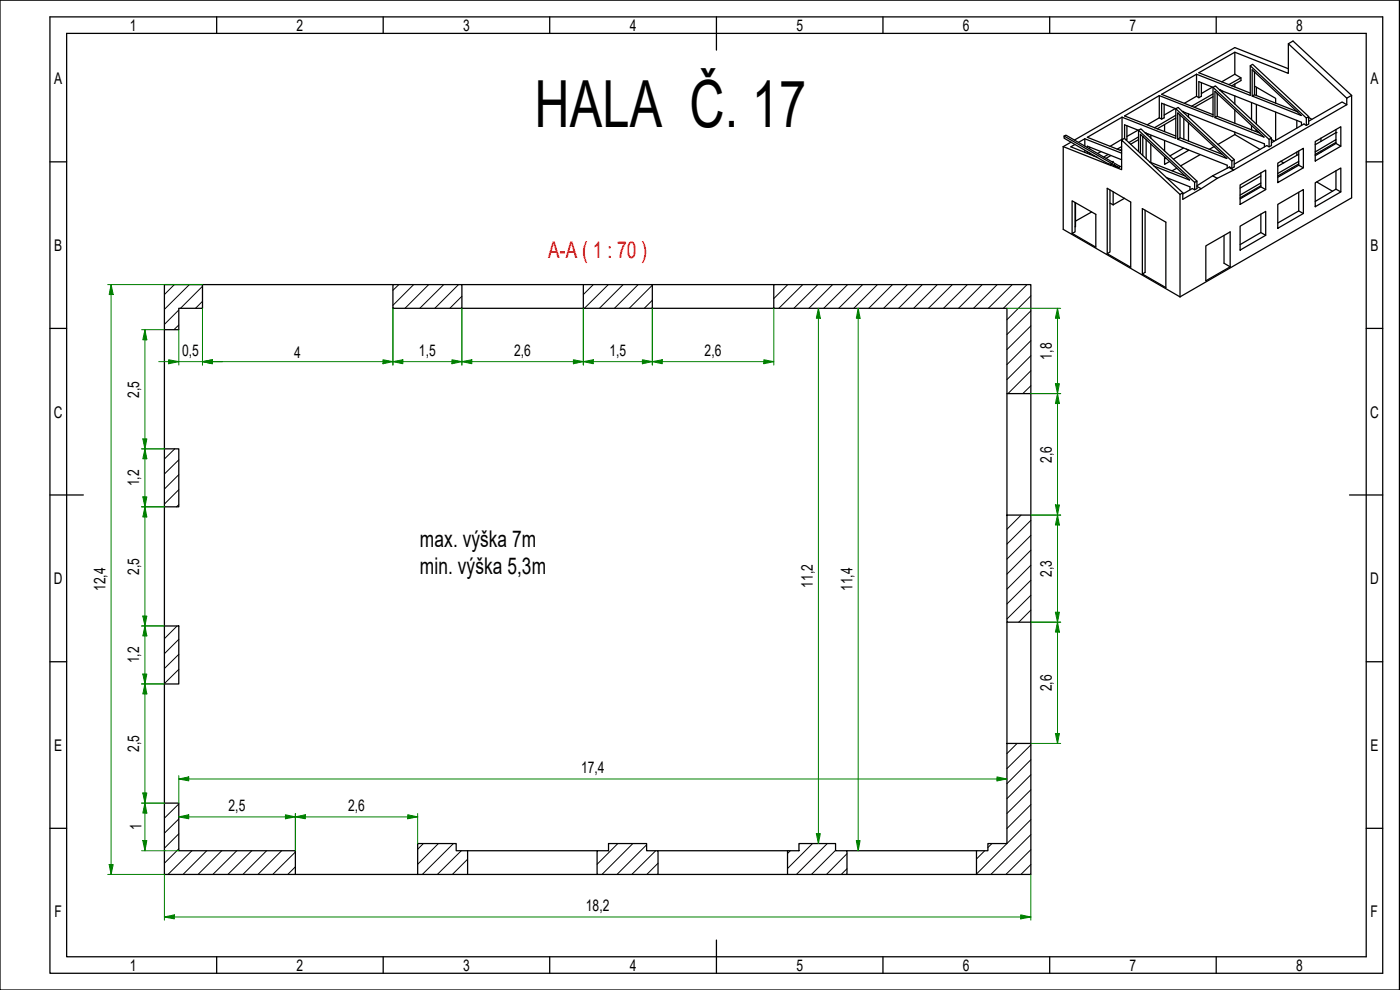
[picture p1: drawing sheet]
<svg xmlns="http://www.w3.org/2000/svg" width="420mm" height="297mm" viewBox="0 0 420 297" stroke-linecap="round" stroke-linejoin="round" font-family="sans-serif">
<g fill="none" stroke="#000" stroke-width=".3">
<path d="M52.3 85.4l-3 3M53.7 97.5l-1.5 1.4M53.7 93l-4.4 4.3M56.8 85.4l-7.5 7.4M60.8 90.4l-2.1 2.1M60.8 85.9l-6.6 6.6M119.7 85.4l-1.8 1.7M124.1 85.4l-6.2 6.2M128.7 85.4l-7.2 7.1M133.2 85.4l-7.2 7.1M137.6 85.4l-7.1 7.1M138.6 88.9l-3.6 3.6"/>
<path d="M178.1 85.4l-3 3M182.6 85.4l-7.2 7.1M187 85.4l-7.1 7.1M191.5 85.4l-7.1 7.1M195.8 90.1l-2.4 2.4M195.8 85.6l-7 6.9M236.4 85.4l-4.2 4.2M240.9 85.4l-7.2 7.1M245.4 85.4l-7.1 7.1M249.9 85.4l-7.1 7.1M254.4 85.4l-7.2 7.1M258.9 85.4l-7.2 7.1"/>
<path d="M263.3 85.4l-7.1 7.1M267.8 85.4l-7.1 7.1M272.4 85.4l-7.2 7.1M276.8 85.4l-7.1 7.1M281.3 85.4l-7.1 7.1M285.8 85.4l-7.2 7.1M290.3 85.4l-7.2 7.1M294.8 85.4l-7.1 7.1M299.3 85.4l-7.1 7.1M303.8 85.4l-7.2 7.1M308.2 85.4l-7.1 7.1M309.4 97.8l-7.2 7.1"/>
<path d="M309.4 93.3l-7.2 7.1M309.4 88.8l-7.2 7.1M309.4 115.7l-2.4 2.4M309.4 111.2l-6.9 6.9M309.4 106.7l-7.2 7.2M309.4 102.2l-7.2 7.2M52.5 134.7l-3.2 3M53.7 138l-4.4 4.2M53.7 151.4l-.7 .7M53.7 146.9l-4.4 4.3M53.7 142.4l-4.4 4.3M306.5 154.5l-4.3 4.3"/>
<path d="M309.4 156.1l-7.2 7.1M309.4 178.6l-7.2 7.1M309.4 174.1l-7.2 7.1M309.4 169.6l-7.2 7.2M309.4 165.1l-7.2 7.2M309.4 160.6l-7.2 7.2M53.1 187.8l-3.8 3.8M53.7 196.3l-4.4 4.3M53.7 191.8l-4.4 4.3M309.4 183.1l-3.6 3.6M53.7 200.8l-4.4 4.3M305.2 223.1l-3 3"/>
<path d="M309.4 237l-7.2 7.1M309.4 232.5l-7.2 7.1M309.4 228l-7.2 7.1M309.4 223.5l-7.2 7.1M49.4 241h-.1M53.7 254.7l-4.4 4.3M53.7 250.2l-4.4 4.3M53.7 245.7l-4.4 4.3M53.7 241.2l-4.4 4.3M57.6 255.3l-7.2 7.1M62 255.3l-7.1 7.1M66.5 255.3l-7.1 7.1"/>
<path d="M71.1 255.3l-7.2 7.1M75.6 255.3l-7.2 7.1M80 255.3l-7.1 7.1M84.5 255.3l-7.1 7.1M88.6 255.6l-6.7 6.8M127.1 253.1l-1.8 1.7M131.6 253.1l-6.3 6.2M136.1 253.1l-9.4 9.3M138.4 255.3l-7.1 7.1M140.3 257.8l-4.5 4.6M185.4 253.1l-6.2 6.2M189.9 253.1l-9.2 9.3"/>
<path d="M194.1 253.5l-8.9 8.9M196.8 255.3l-7.2 7.1M197.5 259l-3.4 3.4M237.2 255.3l-.9 .8M243.8 253.1l-7.5 7.5M248.3 253.1l-9.3 9.3M250.8 255.1l-7.3 7.3M254.2 256.1l-6.2 6.3M295.5 255.3l-2.4 2.4M297.7 253.1l-1.2 1.2M309.4 245.9l-16.3 16.3M309.4 259.4l-3 3"/>
<path d="M309.4 254.9l-7.5 7.5M309.4 250.4l-12 12M309.4 241.4l-7.2 7.2M88.6 260.1l-2.2 2.3M140.3 262.2l-.1 .2M254.2 260.7l-1.7 1.7"/>
</g>
<g fill="none" stroke="#000" stroke-width=".38">
<path d="M370.6 15.7v6.6M375.2 19.7l16.8 15.7 .7-.4v2.2l-.7 .4-.6-.4-9.8 5.6M386.7 13.1l1.3-.8 17.6 16.3M336.7 35.2l-10.4 6 10.3 4.1M336.7 35.2v6.6M336.7 35.2l16.2 6.3v-8.9l-4.3-1.6v4.7M338.2 37.7v4.1l-.3 .2M341.6 39l-3.4 1.9M343.7 39.9l24.6 9.7v.9M347.9 28.7l16.1 6.3v-8.8l.7-.4 16.9 15.7M347.9 28.7l-10.4 6.1 15.4 6M347.9 35.4l-3.6 2.1"/>
<path d="M347.9 28.7v6.7M349.4 31.2v4.2l-.8 .3-.7-.3M349.5 37.4v2.1M352.7 32.6l-3.3 1.9M352.9 35.4l-5.6 3.3M352.9 34.6l-6.4 3.7M354.1 34.5v6.8l12.8 5M354.3 34.7h-.2M354.8 33.5l24.7 9.7v.9M355.3 35.6v6.2M355.7 33.8l-.3 .2M356.7 34.1v1.1"/>
<path d="M356.7 36.9v5.4M359.1 22.3l16.1 6.3v-8.9l.7-.4 16.8 15.7M359.1 22.3l-10.5 6 15.4 6.1M359.1 28.9l-3.6 2.1M359.1 22.3v6.6M359.8 29.3v-4.8l4.2 1.7 16.9 15.6 .7-.3v2.2l-.7 .4-.7-.4-9.8 5.6M360.6 24.8v4.1l-.8 .4-.7-.4M363.9 26.1l-3.3 2M364 29l-5.5 3.2M364 28.2l-6.4 3.7M364.6 35.3l14.7 5.8-14.7-13.7v7.9l.7-.4 12.8 5M365.3 28.1v6.8"/>
<path d="M365.4 28.2h-.1M366 27l24.6 9.7v.9M366.9 27.4l-.3 .1M370.6 22.3l1.8 1.1v.8l-2.8 1.6M370.6 25.2v.9M370.6 28.8v2.4M370.6 32.9v4M370.6 39.6v.8M370.6 22.3l-4 2.3M372.4 23.4l-3.6 2M375.2 27.9l-15.4-6.1 10.8-6.1 16.1 6.3v-8.9l17.5 16.3M375.6 30.8v5.1"/>
<path d="M375.6 37.6v1.4M375.8 28.8l14.7 5.9-14.7-13.8v7.9l.7-.4 12.7 5.1M376.5 25.8l6.3 3.7v1.5M376.5 21.6v6.8M377.1 39v.2l.7 .5M377.1 26.2v2.5M377.1 31.4v5.9M377.1 39.2l-.4 .2M382.8 33.6v8.5M386.7 20.6l-16.1-6.3-48.1 27.7M389.2 36.1v2.3M392 35.4v2.2"/>
<path d="M392.7 35.2l1 .6M400.9 38.8v3.1M400.9 39.8l-6.2 3.6M404.2 31.4l-1.4-.8-10.1 5.8M404.2 29.4v2M404.2 31.4l-34 19.6M405.6 28.6l-1.4 .8M405.6 28.6v30.8l-51.5 29.7M319.1 44v24.8l35 20.3M319.1 44l14.4 5.7v-.4M319.3 40.8l.6-.2 16.1 9.3M321.4 42.7l-2.3 1.3"/>
<path d="M322.6 43.4l-1.2 .7 7.8 3.1M325.6 41.6l-1.9 1.1M325.6 41.6v2.2M325.6 45.1v.7M325.6 41.6l11 4.4M326.3 44.2v-.3l10.3 4M326.3 45.5v.5M327 44.2v.4M327 45.9v.4M328.4 46.7l-.2 .1M330.4 45.5l-1 .5M332.3 56.5l7 4.1v19.6l-7-4.1z"/>
<path d="M332.5 46.3l-1.2 .8M333.1 57v18.6l-.8 .5M333.4 46.7l-1.4 .8M333.5 49.3l.3-.2-14.5-8.3v.7l12.9 7.4 1.3 .5M333.5 49.3l.6 .3M333.8 48.6l.3-.2v.4M334.1 49.9l2.5 1v-8.9l17.5 16.3M334.1 49.6v.3M334.1 57.6v3.9M334.4 49.5l1.5 .8-1.5-.5zM334.4 49.8l-.3 .1M334.4 49.5l-.3 .1"/>
<path d="M336 49.9l.6 .2M336 49.9l-.1 .4M336.6 42l.8-.5 17.6 16.3M336.6 44.8l-.4 .3M336.6 44l-1.3 .8M336.7 41.8l-3.6 2.1M336.7 41.8h.2M337.5 41.6v-4.1l4.2 1.6 16.8 15.6 .7-.4v2.3l-.7 .3-.7-.3-2.8 1.6M337.5 59.5l-3.4 2M341.7 45.5v-6.4l.7-.4 16.8 15.6M341.7 41.9l-2.4 1.4M341.7 41.1l-2.9 1.7"/>
<path d="M342.3 46v-5.7l14.7 13.7-10.7-4.2M343 40.9v5.8M343.1 41.1h-.1M344 41.9v5.7M344.6 40.2l-.4 .2M345.1 48.6l10.6 4.2M345.4 40.6v.9M345.4 43.2v5.6M349.5 47v2.3l1.5-.9M349.5 42.1v3.2M349.9 47.4l-.4 .3M350 53.3l7.1 2.8v.8"/>
<path d="M353.2 50.5l-1.4 .7M354.1 41.3l-.7 .5 14.8 5.7-14.8-13.7v8M354.1 58.3v30.8M355 57.8l-.9 .5M355.2 44.4l-4.1 2.4M356 44.8l.7 .3M356.7 45l-4.5 2.7M358.5 54.7v2.2M360.2 46.4l-5.9 3.4M360.5 56.6l-5.5 3.2v-2M363.9 52.8l-4.7 2.9M364.4 44l-1.5 .8"/>
<path d="M365.3 53.5l-1.4-.7 4.9-2.6 1.4 .8-4.9 2.5-4.8 3.1-1.3-.7M369.7 48.3l-16.8-15.7 .7-.4 16.8 15.7v2.2l-.7 .4-.7-.4-.2 .1M370.4 47.9l-.7 .4v2.2M370.6 40.4l7.5 4.4M370.6 40.4l-5.1 3M372.2 55.5l7.7-4.5v5.9l-7.7 4.4zM372.2 58.5l6.2-3.6v.8l-6.2 3.7M378.4 55.7v.4l-6.2 3.6M378.4 51.9v3M378.4 56.1l1.5 .8M378.4 52.8l-6.2 3.6M380.9 41.8v2.3"/>
<path d="M381.6 41.8l.8 .5M383.5 48.9l7.7-4.4v5.8l-7.7 4.5zM383.5 52.1l6.3-3.7v.8l-6.3 3.6M384.4 48.4l.9 .5M387.8 50.3l.2 .2M389.2 45.6v1M389.8 57.7v5.6l-6.3 3.6M389.8 49.2v.4l-6.3 3.6M389.8 45.3v3.1M389.8 49.6l1.4 .7M389.8 46.3l-6.3 3.6M394.7 42.5l7.7-4.5v5.9l-7.7 4.4z"/>
<path d="M394.7 54.8l7.7-4.4v7.2l-7.7 4.4zM394.7 45.6l6.2-3.7v.8l-6.2 3.6M395.2 54.6l4.7 2.8M396.4 41.5v.9M396.4 45.4v.3M400.9 51.2v5.6l-6.2 3.6M400.9 42.7v.3l-6.2 3.7M400.9 56.8l1.5 .8M400.9 43l1.5 .9M321.8 60.2l7.1 4.1v9.9l-7.1-4.2zM322.6 60.8v8.8l-.8 .4M322.8 60.8l-.2 7.3"/>
<path d="M327.6 63.6l-4.8 2.7M333.1 60.9l1 .6M342.8 62.6l7.1 4.1v19.6l-7.1-4.1zM343.7 63.1v18.6l-.9 .5M361.9 73.8l7.3-4.2v10.5l-7.3 4.2zM367.3 70.7v8.3l1.9 1.1M372.2 67.9l7.7-4.5v7.2l-7.7 4.4zM378.4 64.2v5.6l-6.2 3.6M378.4 69.8l1.5 .8M383.5 61.3l7.7-4.4v7.2l-7.7 4.4zM389.8 63.3l1.4 .8M49.3 85.4h11.5v7.1h-7.1v6.4h-4.4z"/>
<path d="M49.3 98.9v35.8M60.8 85.4h57.1M117.9 85.4h20.7v7.1h-20.7zM138.6 85.4h36.5M138.6 92.5h36.5M175.1 85.4h20.7v7.1h-20.7zM195.8 85.4h36.4M195.8 92.5h36.4M232.2 85.4h77.2v32.7h-7.2v-25.6h-70zM302.2 118.1v36.4M309.4 118.1v36.4M49.3 134.7h4.4v17.4h-4.4z"/>
<path d="M49.3 152.1v35.7M302.2 154.5h7.2v32.2h-7.2zM49.3 187.8h4.4v17.4h-4.4zM302.2 186.7v36.4M309.4 186.7v36.4M49.3 205.2v35.8M302.2 223.1h7.2v39.3h-16.3v-7.1h3.4v-2.2h5.7zM49.3 241h4.4v14.3h34.9v7.1h-39.3zM125.3 253.1h11.6v2.2h3.4v7.1h-15zM140.3 255.3h38.9M179.2 255.3h3.4v-2.2h11.5v2.2h3.4v7.1h-18.3zM197.5 255.3h38.8"/>
<path d="M236.3 255.3h3.5v-2.2h11v2.2h3.4v7.1h-17.9zM254.2 255.3h38.9M88.6 262.4h36.7M140.3 262.4h38.9M197.5 262.4h38.8M254.2 262.4h38.9"/>
</g>
<g fill="#000">
<circle cx="343.7" cy="39.9" r=".19"/>
<circle cx="354.9" cy="33.5" r=".19"/>
<circle cx="366.1" cy="27" r=".19"/>
<circle cx="389.2" cy="33.5" r=".19"/>
<circle cx="400.9" cy="39.8" r=".19"/>
</g>
<g fill="none" stroke="#000" stroke-width=".38">
<path d="M15 5.1h400v286.9h-400zM65 5.1v4.9M115 5.1v4.9M165 5.1v4.9M265 5.1v4.9M315 5.1v4.9M365 5.1v4.9M15 48.6h5M410 48.6h5M15 98.5h5M410 98.5h5M15 198.6h5"/>
<path d="M410 198.6h5M15 248.5h5M410 248.5h5M65 287.1v4.9M115 287.1v4.9M165 287.1v4.9M265 287.1v4.9M315 287.1v4.9M365 287.1v4.9"/>
</g>
<path d="M20 10h390v277.1h-390zM215 5.1v9.9M15 148.5h10M405 148.5h10M215 282.1v9.9" fill="none" stroke="#000" stroke-width=".38"/>
<path d="M0 0h420v297h-420z" fill="none" stroke="#000" stroke-width=".38"/>
<path d="M49.3 275.1h3" fill="none" stroke="#008000" stroke-width=".3"/>
<path d="M49.3 275.1l3-.6v1.2z" fill="#008000"/>
<path d="M49.3 275.1l3-.6v1.2zM306.3 275.1h3.1" fill="none" stroke="#008000" stroke-width=".3"/>
<path d="M306.3 274.5l3.1 .6-3.1 .6z" fill="#008000"/>
<path d="M33.3 85.4v3M49.3 262.4v13.7M52.3 275.1h254M306.3 274.5l3.1 .6-3.1 .6zM309.4 262.4v13.7" fill="none" stroke="#008000" stroke-width=".3"/>
<path d="M33.3 85.4l.7 3h-1.2z" fill="#008000"/>
<path d="M33.3 85.4l.7 3h-1.2zM33.3 259.4v3" fill="none" stroke="#008000" stroke-width=".3"/>
<path d="M32.8 259.4h1.2l-.7 3z" fill="#008000"/>
<path d="M32.3 85.4h28.5M33.3 88.4v171M53.7 233.7h2.9M32.8 259.4h1.2l-.7 3zM32.3 262.4h17" fill="none" stroke="#008000" stroke-width=".3"/>
<path d="M53.7 233.7l2.9-.6v1.2z" fill="#008000"/>
<path d="M53.7 233.7l2.9-.6v1.2zM299.2 233.7h3" fill="none" stroke="#008000" stroke-width=".3"/>
<path d="M299.2 233.1l3 .6-3 .6z" fill="#008000"/>
<path d="M53.7 232.7v8.3M56.6 233.7h242.6M299.2 233.1l3 .6-3 .6zM245.6 250.1v3" fill="none" stroke="#008000" stroke-width=".3"/>
<path d="M245 250.1h1.2l-.6 3z" fill="#008000"/>
<path d="M245.6 92.5v3M245 250.1h1.2l-.6 3z" fill="none" stroke="#008000" stroke-width=".3"/>
<path d="M245.6 92.5l.6 3h-1.2z" fill="#008000"/>
<path d="M245.6 92.5l.6 3h-1.2zM245.6 95.5v154.6M257.6 252.2v3.1" fill="none" stroke="#008000" stroke-width=".3"/>
<path d="M257 252.2h1.1l-.5 3.1z" fill="#008000"/>
<path d="M257.6 92.5v3M257 252.2h1.1l-.5 3.1z" fill="none" stroke="#008000" stroke-width=".3"/>
<path d="M257.6 92.5l.5 3h-1.1z" fill="#008000"/>
<path d="M257.6 92.5l.5 3h-1.1zM257.6 95.5v156.7M88.6 245.1h3" fill="none" stroke="#008000" stroke-width=".3"/>
<path d="M88.6 245.1l3-.6v1.2z" fill="#008000"/>
<path d="M88.6 245.1l3-.6v1.2zM122.4 245.1h2.9" fill="none" stroke="#008000" stroke-width=".3"/>
<path d="M122.4 244.5l2.9 .6-2.9 .6z" fill="#008000"/>
<path d="M53.7 245.1h2.9M88.6 244.1v11.2M91.6 245.1h30.8M122.4 244.5l2.9 .6-2.9 .6zM125.3 244.1v9" fill="none" stroke="#008000" stroke-width=".3"/>
<path d="M53.7 245.1l2.9-.6v1.2z" fill="#008000"/>
<path d="M53.7 245.1l2.9-.6v1.2zM85.7 245.1h2.9" fill="none" stroke="#008000" stroke-width=".3"/>
<path d="M85.7 244.5l2.9 .6-2.9 .6z" fill="#008000"/>
<path d="M43.5 237.9v3.1M56.6 245.1h29.1M85.7 244.5l2.9 .6-2.9 .6zM88.6 244.1v11.2" fill="none" stroke="#008000" stroke-width=".3"/>
<path d="M42.9 237.9h1.2l-.6 3.1z" fill="#008000"/>
<path d="M43.5 205.2v3M42.9 237.9h1.2l-.6 3.1z" fill="none" stroke="#008000" stroke-width=".3"/>
<path d="M43.5 205.2l.6 3h-1.2z" fill="#008000"/>
<path d="M42.5 205.2h6.8M43.5 205.2l.6 3h-1.2zM43.5 208.2v29.7M42.5 241h6.8M43.5 252.2v3.1" fill="none" stroke="#008000" stroke-width=".3"/>
<path d="M42.9 252.2h1.2l-.6 3.1z" fill="#008000"/>
<path d="M42.9 252.2h1.2l-.6 3.1zM43.5 241v3" fill="none" stroke="#008000" stroke-width=".3"/>
<path d="M43.5 241l.6 3h-1.2z" fill="#008000"/>
<path d="M43.5 202.2v3M42.5 241h6.8M42.5 255.3h11.2M43.5 241l.6 3h-1.2zM43.5 244v8.2" fill="none" stroke="#008000" stroke-width=".3"/>
<path d="M42.9 202.2h1.2l-.6 3z" fill="#008000"/>
<path d="M43.5 187.8v3M42.9 202.2h1.2l-.6 3z" fill="none" stroke="#008000" stroke-width=".3"/>
<path d="M43.5 187.8l.6 3h-1.2z" fill="#008000"/>
<path d="M42.5 187.8h6.8M43.5 187.8l.6 3h-1.2zM43.5 184.8v3M43.5 190.8v11.4M42.5 205.2h6.8" fill="none" stroke="#008000" stroke-width=".3"/>
<path d="M42.9 184.8h1.2l-.6 3z" fill="#008000"/>
<path d="M43.5 152.1v3M42.9 184.8h1.2l-.6 3z" fill="none" stroke="#008000" stroke-width=".3"/>
<path d="M43.5 152.1l.6 3h-1.2z" fill="#008000"/>
<path d="M42.5 152.1h6.8M43.5 152.1l.6 3h-1.2zM43.5 149.1v3M43.5 155.1v29.7M42.5 187.8h6.8" fill="none" stroke="#008000" stroke-width=".3"/>
<path d="M42.9 149.1h1.2l-.6 3z" fill="#008000"/>
<path d="M43.5 134.7v3M42.9 149.1h1.2l-.6 3z" fill="none" stroke="#008000" stroke-width=".3"/>
<path d="M43.5 134.7l.6 3h-1.2z" fill="#008000"/>
<path d="M42.5 134.7h6.8M43.5 134.7l.6 3h-1.2zM43.5 131.7v3M43.5 137.7v11.4M42.5 152.1h6.8" fill="none" stroke="#008000" stroke-width=".3"/>
<path d="M42.9 131.7h1.2l-.6 3z" fill="#008000"/>
<path d="M43.5 98.9v3.1M42.9 131.7h1.2l-.6 3z" fill="none" stroke="#008000" stroke-width=".3"/>
<path d="M43.5 98.9l.6 3.1h-1.2z" fill="#008000"/>
<path d="M42.5 98.9h6.8M43.5 98.9l.6 3.1h-1.2zM43.5 102v29.7M60.8 108.5h3M42.5 134.7h6.8" fill="none" stroke="#008000" stroke-width=".3"/>
<path d="M60.8 108.5l3-.6v1.2z" fill="#008000"/>
<path d="M60.8 108.5l3-.6v1.2zM114.9 108.5h3" fill="none" stroke="#008000" stroke-width=".3"/>
<path d="M114.9 107.9l3 .6-3 .6z" fill="#008000"/>
<path d="M60.8 92.5v17M117.9 92.5v17M50.6 108.5h3.1M63.8 108.5h51.1M114.9 107.9l3 .6-3 .6z" fill="none" stroke="#008000" stroke-width=".3"/>
<path d="M50.6 107.9l3.1 .6-3.1 .6z" fill="#008000"/>
<path d="M50.6 107.9l3.1 .6-3.1 .6zM60.8 108.5h3" fill="none" stroke="#008000" stroke-width=".3"/>
<path d="M60.8 108.5l3-.6v1.2z" fill="#008000"/>
<path d="M53.7 98.9v10.6M60.8 92.5v17M47.6 108.5h3M53.7 108.5h7.1M60.8 108.5l3-.6v1.2zM63.8 108.5h3M117.9 108.5h3" fill="none" stroke="#008000" stroke-width=".3"/>
<path d="M117.9 108.5l3-.6v1.2z" fill="#008000"/>
<path d="M117.9 108.5l3-.6v1.2zM135.6 108.5h3" fill="none" stroke="#008000" stroke-width=".3"/>
<path d="M135.6 107.9l3 .6-3 .6z" fill="#008000"/>
<path d="M117.9 92.5v17M138.6 92.5v17M120.9 108.5h14.7M135.6 107.9l3 .6-3 .6zM138.6 108.5h3" fill="none" stroke="#008000" stroke-width=".3"/>
<path d="M138.6 108.5l3-.6v1.2z" fill="#008000"/>
<path d="M138.6 108.5l3-.6v1.2zM172.1 108.5h3" fill="none" stroke="#008000" stroke-width=".3"/>
<path d="M172.1 107.9l3 .6-3 .6z" fill="#008000"/>
<path d="M138.6 92.5v17M175.1 92.5v17M141.6 108.5h30.5M172.1 107.9l3 .6-3 .6zM175.1 108.5h3" fill="none" stroke="#008000" stroke-width=".3"/>
<path d="M175.1 108.5l3-.6v1.2z" fill="#008000"/>
<path d="M175.1 108.5l3-.6v1.2zM192.8 108.5h3" fill="none" stroke="#008000" stroke-width=".3"/>
<path d="M192.8 107.9l3 .6-3 .6z" fill="#008000"/>
<path d="M175.1 92.5v17M195.8 92.5v17M178.1 108.5h14.7M192.8 107.9l3 .6-3 .6zM195.8 108.5h3" fill="none" stroke="#008000" stroke-width=".3"/>
<path d="M195.8 108.5l3-.6v1.2z" fill="#008000"/>
<path d="M195.8 108.5l3-.6v1.2zM229.2 108.5h3" fill="none" stroke="#008000" stroke-width=".3"/>
<path d="M229.2 107.9l3 .6-3 .6z" fill="#008000"/>
<path d="M195.8 92.5v17M232.2 92.5v17M198.8 108.5h30.4M229.2 107.9l3 .6-3 .6zM317.4 118.1v3" fill="none" stroke="#008000" stroke-width=".3"/>
<path d="M317.4 118.1l.5 3h-1.2z" fill="#008000"/>
<path d="M317.4 118.1l.5 3h-1.2zM317.4 151.5v3" fill="none" stroke="#008000" stroke-width=".3"/>
<path d="M316.7 151.5h1.2l-.5 3z" fill="#008000"/>
<path d="M309.4 118.1h8.9M317.4 115.1v3M317.4 121.1v30.4M309.4 154.5h8.9M316.7 151.5h1.2l-.5 3z" fill="none" stroke="#008000" stroke-width=".3"/>
<path d="M316.7 115.1h1.2l-.5 3z" fill="#008000"/>
<path d="M317.4 92.5v3M316.7 115.1h1.2l-.5 3z" fill="none" stroke="#008000" stroke-width=".3"/>
<path d="M317.4 92.5l.5 3h-1.2z" fill="#008000"/>
<path d="M302.2 92.5h16.1M317.4 92.5l.5 3h-1.2zM317.4 95.5v19.6M309.4 118.1h8.9M317.4 154.5v3" fill="none" stroke="#008000" stroke-width=".3"/>
<path d="M317.4 154.5l.5 3h-1.2z" fill="#008000"/>
<path d="M317.4 154.5l.5 3h-1.2zM317.4 183.7v3" fill="none" stroke="#008000" stroke-width=".3"/>
<path d="M316.7 183.7h1.2l-.5 3z" fill="#008000"/>
<path d="M309.4 154.5h8.9M317.4 157.5v26.2M309.4 186.7h8.9M316.7 183.7h1.2l-.5 3zM317.4 186.7v3" fill="none" stroke="#008000" stroke-width=".3"/>
<path d="M317.4 186.7l.5 3h-1.2z" fill="#008000"/>
<path d="M317.4 186.7l.5 3h-1.2zM317.4 220.1v3" fill="none" stroke="#008000" stroke-width=".3"/>
<path d="M316.7 220.1h1.2l-.5 3z" fill="#008000"/>
<path d="M309.4 186.7h8.9M317.4 189.7v30.4M309.4 223.1h8.9M316.7 220.1h1.2l-.5 3z" fill="none" stroke="#008000" stroke-width=".3"/>
<text font-size="19.5" x="160.4" y="38.1">HALA Č. 17</text>
<text font-size="6.9" fill="#f00" x="164.5" y="77.4">A-A ( 1 : 70 )</text>
<g font-size="6.9">
<text x="126" y="164.3">max. výška 7m</text>
<text x="126" y="172.1">min. výška 5,3m</text>
</g>
<g font-size="4.8">
<text x="39" y="9.3">1</text>
<text x="89" y="9.3">2</text>
<text x="139" y="9.3">3</text>
<text x="189" y="9.3">4</text>
<text x="239" y="9.3">5</text>
<text x="289" y="9.3">6</text>
<text x="339" y="9.3">7</text>
<text x="389" y="9.3">8</text>
<text x="16.3" y="25.3">A</text>
<text x="411.3" y="25.3">A</text>
<text x="16.3" y="75.3">B</text>
<text x="411.3" y="75.3">B</text>
<text x="54.7" y="106.9">0,5</text>
<text x="88.3" y="107.5">4</text>
<text x="125.7" y="106.9">1,5</text>
<text x="154.3" y="106.9">2,6</text>
<text x="182.9" y="106.9">1,5</text>
<text x="211.5" y="106.9">2,6</text>
<text x="315.7" y="107.9" transform="rotate(-90 315.7 107.9)">1,8</text>
<text x="41.8" y="119.4" transform="rotate(-90 41.8 119.4)">2,5</text>
<text x="16.2" y="125.3">C</text>
<text x="411.2" y="125.3">C</text>
<text x="315.7" y="138.9" transform="rotate(-90 315.7 138.9)">2,6</text>
<text x="41.8" y="145.9" transform="rotate(-90 41.8 145.9)">1,2</text>
<text x="41.8" y="172.5" transform="rotate(-90 41.8 172.5)">2,5</text>
<text x="315.7" y="173.2" transform="rotate(-90 315.7 173.2)">2,3</text>
<text x="16.2" y="175.3">D</text>
<text x="31.6" y="177.5" transform="rotate(-90 31.6 177.5)">12,4</text>
<text x="243.9" y="176.4" transform="rotate(-90 243.9 176.4)">11,2</text>
<text x="255.8" y="177.5" transform="rotate(-90 255.8 177.5)">11,4</text>
<text x="411.2" y="175.3">D</text>
<text x="41.8" y="199.1" transform="rotate(-90 41.8 199.1)">1,2</text>
<text x="315.7" y="207.4" transform="rotate(-90 315.7 207.4)">2,6</text>
<text x="16.3" y="225.3">E</text>
<text x="41.8" y="225.7" transform="rotate(-90 41.8 225.7)">2,5</text>
<text x="411.3" y="225.3">E</text>
<text x="174.4" y="232">17,4</text>
<text x="68.6" y="243.4">2,5</text>
<text x="104.5" y="243.4">2,6</text>
<text x="42.5" y="249.1" transform="rotate(-90 42.5 249.1)">1</text>
<text x="16.4" y="275.3">F</text>
<text x="175.8" y="273.4">18,2</text>
<text x="411.4" y="275.3">F</text>
<text x="39" y="291.3">1</text>
<text x="89" y="291.3">2</text>
<text x="139" y="291.3">3</text>
<text x="189" y="291.3">4</text>
<text x="239" y="291.3">5</text>
<text x="289" y="291.3">6</text>
<text x="339" y="291.3">7</text>
<text x="389" y="291.3">8</text>
</g>
</svg>
